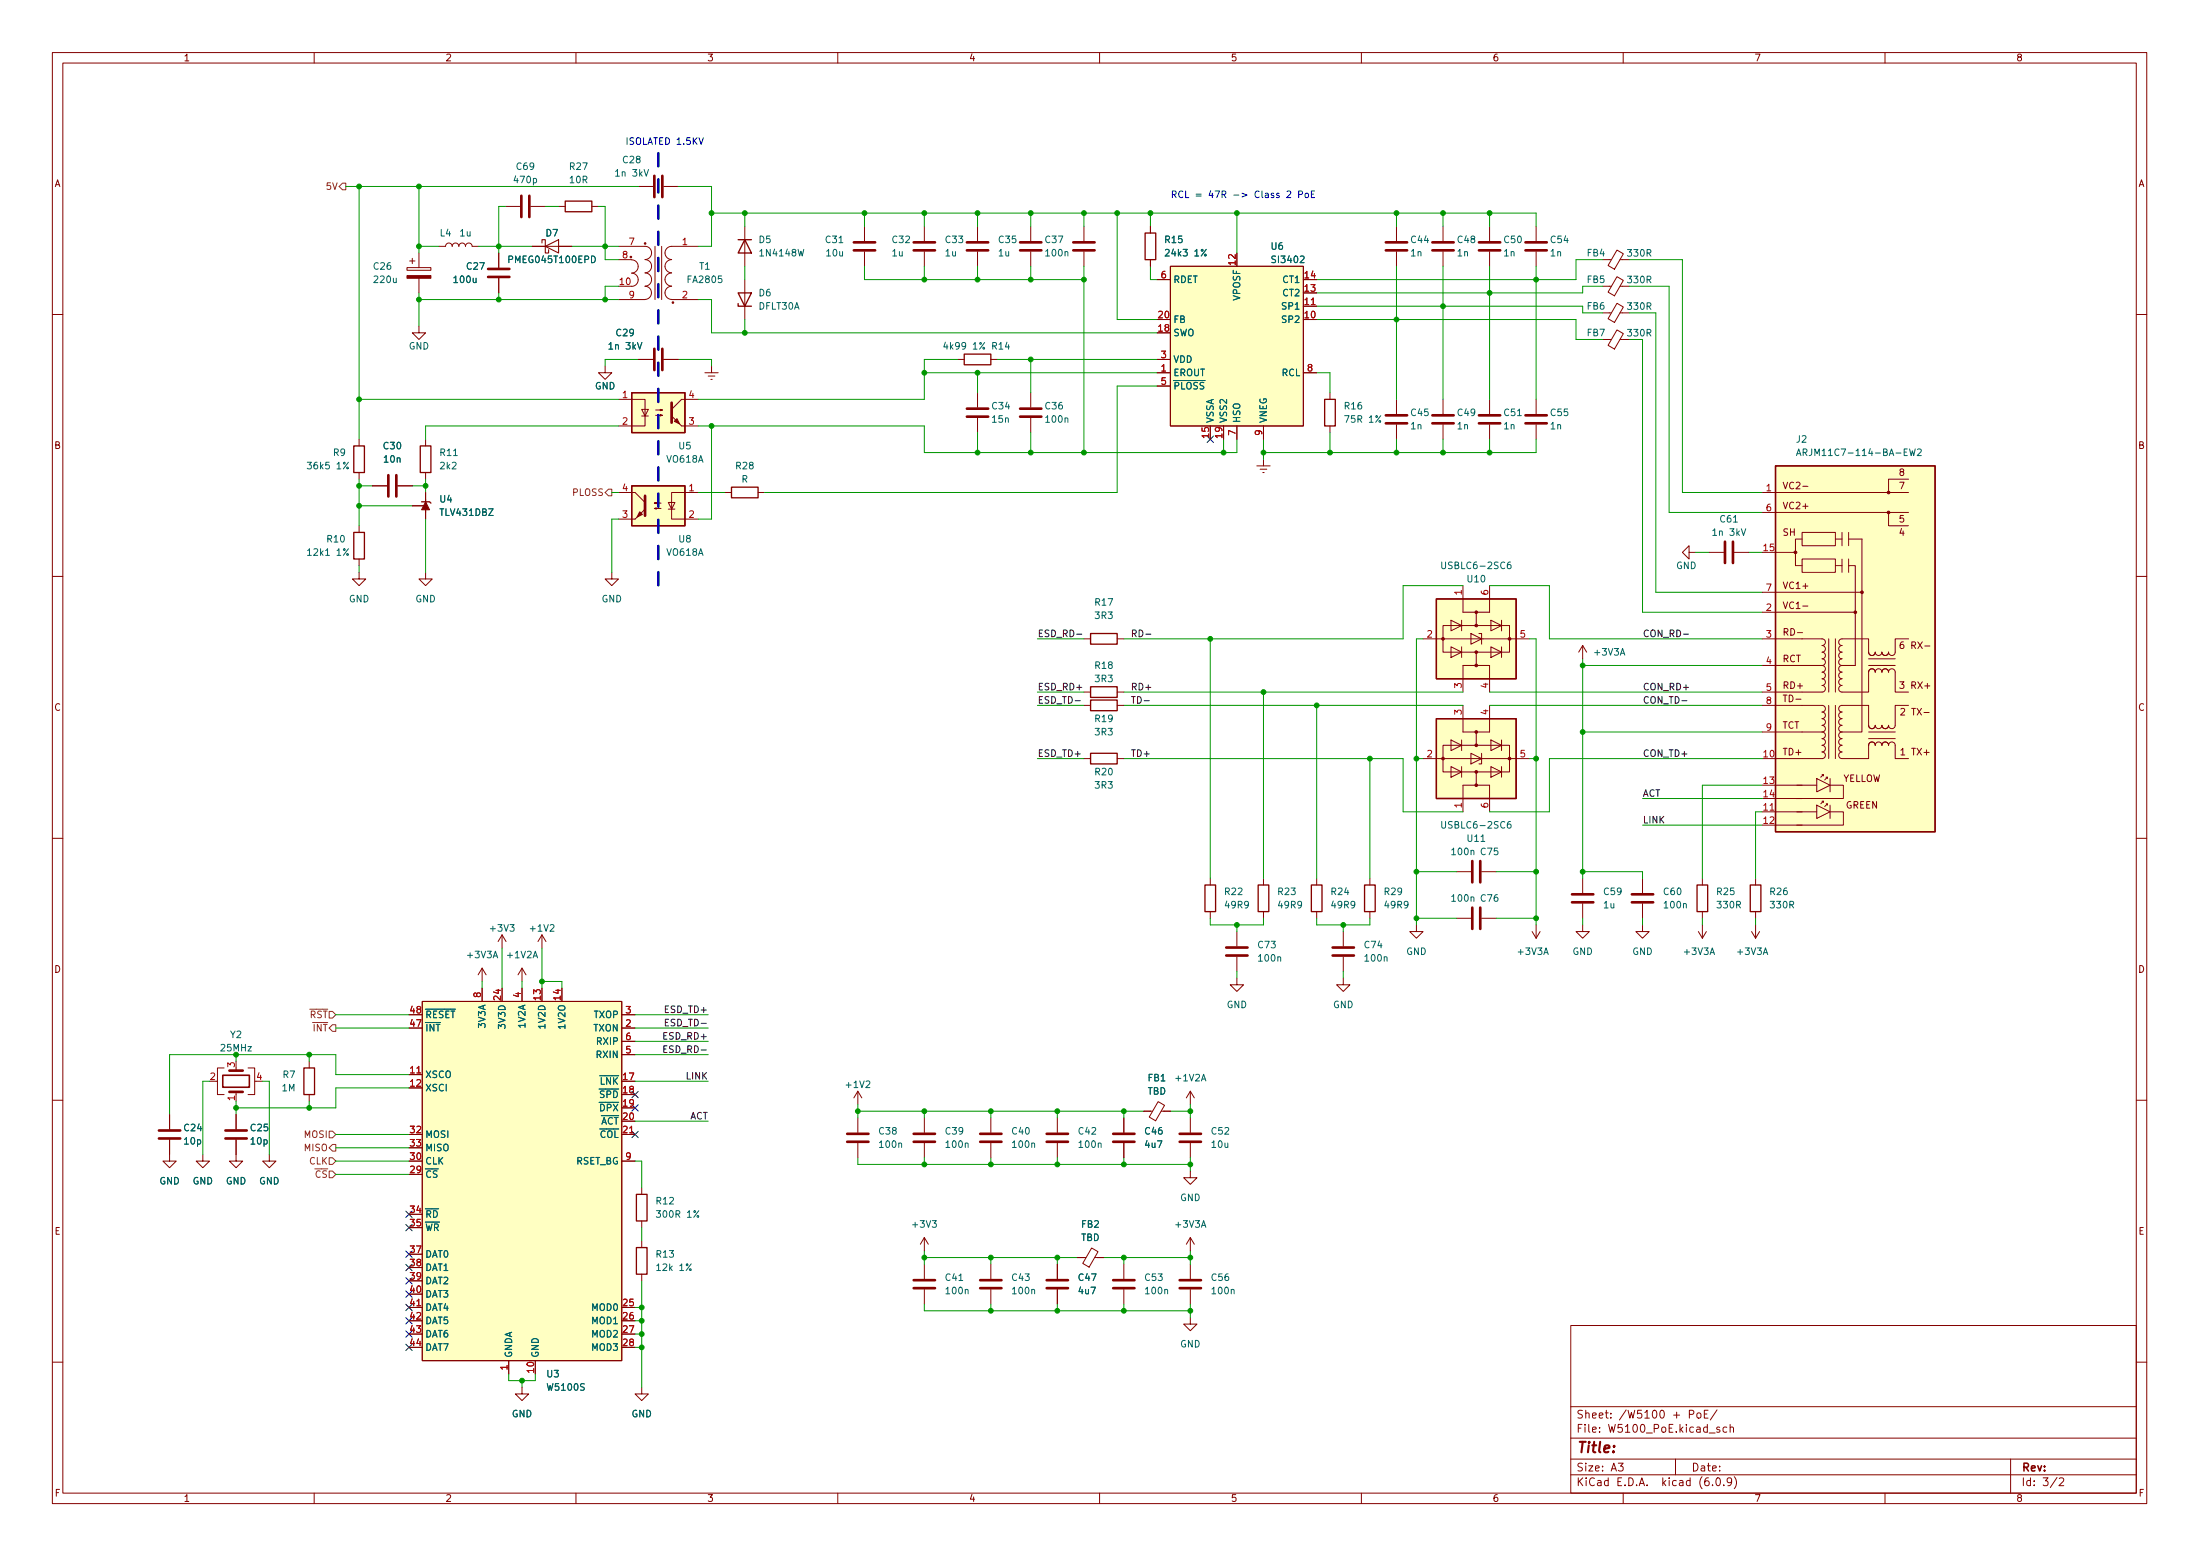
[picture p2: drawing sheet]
<svg xmlns="http://www.w3.org/2000/svg" width="420mm" height="297mm" viewBox="0 0 420 297" stroke-linecap="round" stroke-linejoin="round" font-family="sans-serif">
<g fill="none" stroke="#840000" stroke-width=".19">
<path d="M10 10h400v277h-400zM12 12h396v273h-396zM60 10v2M110 10v2M160 10v2M210 10v2M260 10v2M310 10v2M360 10v2M96.5 39.4h2.8M101.3 39.4h2.8M106.7 39.4h1.2"/>
<path d="M113 39.4h1.3M121.9 35.6h2.8M126.7 35.6h2.8M77.7 51.1h4.6v.5h-4.6zM78.2 49.8h1M78.7 49.3v1M80 48.3v2.8M80 53.1v2.8M83.8 47h1.3a.64 .64 0 0 1 .6-.6 .64 .64 0 0 1 .7 .6 .64 .64 0 0 1 .6-.6 .64 .64 0 0 1 .6 .6 .64 .64 0 0 1 .7-.6 .64 .64 0 0 1 .6 .6 .64 .64 0 0 1 .6-.6 .64 .64 0 0 1 .7 .6h1.2M95.2 48.3v2.8M95.2 53.1v2.8M101.6 47h7.6"/>
<path d="M118.1 47h5.1a1.27 1.27 0 0 1 1.2 1.3 1.27 1.27 0 0 1-1.2 1.3 1.27 1.27 0 0 1 1.2 1.2 1.27 1.27 0 0 1-1.2 1.3 1.26 1.26 0 0 1 1.2 1.3 1.26 1.26 0 0 1-1.2 1.2M118.1 57.2h5.1M118.1 49.6h2.5M120.6 49.6a1.27 1.27 0 0 1 1.3 1.3 1.27 1.27 0 0 1-1.3 1.2 1.26 1.26 0 0 1 1.3 1.3 1.26 1.26 0 0 1-1.3 1.3M123.2 54.6a1.26 1.26 0 0 1 1.2 1.3 1.26 1.26 0 0 1-1.2 1.3M125.1 47v10.2M126.4 47v10.2M128.3 54.6a1.26 1.26 0 0 0-1.3 1.3 1.26 1.26 0 0 0 1.3 1.3M128.3 57.2h5M133.3 47h-5a1.27 1.27 0 0 0-1.3 1.3 1.27 1.27 0 0 0 1.3 1.3 1.27 1.27 0 0 0-1.3 1.2 1.27 1.27 0 0 0 1.3 1.3 1.26 1.26 0 0 0-1.3 1.3 1.26 1.26 0 0 0 1.3 1.2M142.2 43.2v7.6M142.2 53.4v7.6"/>
<path d="M165.1 43.2v2.8M165.1 48v2.8M176.5 43.2v2.8M176.5 48v2.8M186.7 43.2v2.8M186.7 48v2.8M196.8 43.2v2.8M196.8 48v2.8M207 43.2v2.8M207 48v2.8M219.7 43.2v1.3M219.7 49.6v1.2"/>
<path d="M221 53.4h2.5M223.5 50.8h25.4v30.5h-25.4zM248.9 58.5h2.6M266.7 43.2v2.8M266.7 48v2.8M275.6 43.2v2.8M275.6 48v2.8M284.5 43.2v2.8M284.5 48v2.8M293.4 43.2v2.8M293.4 48v2.8M306.1 49.6h1.6"/>
<path d="M306.1 59.7h1.6M306.1 54.6h1.6M308.8 57.9l1.2 .7-1.7 3-1.2-.8zM308.8 52.8l1.2 .7-1.7 3-1.2-.7zM308.8 47.7l1.2 .7-1.7 3-1.2-.7zM309.4 49.6h1.7M309.4 59.7h1.7M309.4 54.6h1.7M10 60h2M80 62.3v1.2h1.3l-1.3 1.3-1.3-1.3h1.3M115.6 69.9v1.3h1.2l-1.2 1.2-1.3-1.2h1.3M118.1 76.2h5.1v5.1h-5.1"/>
<path d="M121.9 68.6h2.8M122.6 78.1h1.2l-.6 1.3zM122.6 79.4h1.2M125.2 79.3h1.3l-.4 .1v-.2l.4 .1M125.2 78.3h1.3l-.4 .1v-.3l.4 .2M126.7 68.6h2.8M133.3 76.2h-3.1l-1.9 1.9M134.6 71.2h2.6M135.3 71.8h1.2M135.8 72.4h.2M135.9 69.9v1.3M182.9 68.6h1.2"/>
<path d="M186.7 75v2.8M186.7 79.8v2.8M189.2 68.6h1.3M196.8 75v2.8M196.8 79.8v2.8M221 71.2h2.5M221 68.6h2.5M221 73.7h2.5M248.9 71.2h2.6M254 75v1.2M266.7 76.2v2.8M275.6 76.2v2.8"/>
<path d="M284.5 76.2v2.8M293.4 76.2v2.8M306.1 64.8h1.6M308.8 63l1.2 .7-1.7 2.9-1.2-.7zM309.4 64.8h1.7M408 60h2M68.6 83.9v1.2M68.6 90.2v1.3M71.1 92.7h2.8M75.9 92.7h2.8M78.7 96.6h2.6M81.3 95.3v2.5"/>
<path d="M81.3 83.9v1.2M81.3 90.2v1.3M81.3 94v5.1M118.1 94h3.2l1.9 1.9M118.1 99.1h3.2M125 97.1l.3-.2v.3l-.3-.1h1.2M125 96l.3-.1v.3l-.3-.2h1.2M127.6 95.9h1.3l-.6 1.3zM127.6 97.2h1.3M130.2 81.3h3.1M133.3 94h-5v5.1h5M138.4 94h1.3"/>
<path d="M144.8 94h1.2M236.2 81.3v2.6M240 88.9h2.6M240.7 89.6h1.2M241.2 90.2h.2M241.3 81.3v2.6M241.3 87.7v1.2M254 81.3v1.3M266.7 81.1v2.8M275.6 81.1v2.8M284.5 81.1v2.8M293.4 81.1v2.8"/>
<path d="M336.5 97.8h28M336.5 94h28M360.7 97.8v2.6h3.8M364.5 91.5h-3.8v2.5M10 110h2M68.6 109.3v1.2h1.2l-1.2 1.3-1.3-1.3h1.3M68.6 100.4v1.2M68.6 106.7v1.3M81.3 109.3v1.2h1.2l-1.2 1.3-1.3-1.3h1.3M116.8 109.3v1.2h1.3l-1.3 1.3-1.2-1.3h1.2M275.6 119.4h12.7v5.1h-12.7zM277.1 118.4l2 1-2 1z"/>
<path d="M279.1 118.4v2M279.4 111.8v5.1h2.5M284.5 111.8v5.1h-2.6v2.5M284.7 118.4l2.1 1-2.1 1zM286.8 118.4v2M322.6 105.4v-1.2l-1.3 1.2 1.3 1.3v-1.3h1.2M326.4 105.4h2.8M331.2 105.4h2.8M336.5 116.9h17.8v10.1h-2.5M336.5 113.1h19.1M339.1 105.4h3.8M344.2 106.7h6.3v2.6h-6.3z"/>
<path d="M344.2 101.6h6.3v2.6h-6.3zM344.2 102.9h-1.3v5.1h1.3M350.5 108h1.3M350.5 102.9h1.3M351.8 101.6v2.6M351.8 106.7v2.6M353.1 102.9h2.5v10.2M353.1 108h1.2v8.9M353.1 101.6v2.6M353.1 106.7v2.6M355.6 113.1v26.6h-3.8M408 110h2"/>
<path d="M207 134.7h1.3M207 132.1h1.3M207 122h1.3M213.4 134.7h1.2M213.4 132.1h1.2M213.4 122h1.2M271.8 122h20.3M277.1 123.5l2 1-2 1zM279.1 123.5v2M279.4 134.7v5h2.5M280.9 120.9l2.1 1.1-2.1 1zM281.9 124.5v2.5h2.6v5.1"/>
<path d="M281.9 127h-2.5v5.1M282.4 120.9h.6v2.1M284.5 134.7v5h-2.6v2.6M284.7 123.5l2.1 1-2.1 1zM286.8 123.5v2M302.3 123.2v2.6M302.3 123.2l-.8 1.3M302.3 123.2l.7 1.3M336.5 134.7h11.5a.63 .63 0 0 1 .6 .6 .63 .63 0 0 1-.6 .6 .63 .63 0 0 1 .6 .7 .63 .63 0 0 1-.6 .6 .63 .63 0 0 1 .6 .6 .63 .63 0 0 1-.6 .7 .63 .63 0 0 1 .6 .6 .63 .63 0 0 1-.6 .6M336.5 122h11.5a.63 .63 0 0 1 .6 .6 .63 .63 0 0 1-.6 .6 .63 .63 0 0 1 .6 .7 .63 .63 0 0 1-.6 .6 .63 .63 0 0 1 .6 .6 .63 .63 0 0 1-.6 .7 .63 .63 0 0 1 .6 .6 .63 .63 0 0 1-.6 .6M336.5 139.7h11.5M336.5 127h11.5"/>
<path d="M348 139.7a.63 .63 0 0 1 .6 .7 .63 .63 0 0 1-.6 .6 .63 .63 0 0 1 .6 .6 .63 .63 0 0 1-.6 .7 .63 .63 0 0 1 .6 .6 .63 .63 0 0 1-.6 .6 .63 .63 0 0 1 .6 .7 .63 .63 0 0 1-.6 .6h-8.9M348 127a.63 .63 0 0 1 .6 .7 .63 .63 0 0 1-.6 .6 .63 .63 0 0 1 .6 .6 .63 .63 0 0 1-.6 .7 .63 .63 0 0 1 .6 .6 .63 .63 0 0 1-.6 .6 .63 .63 0 0 1 .6 .7 .63 .63 0 0 1-.6 .6h-11.5M349.2 122v10.1M349.2 134.7v10.1M350.5 122v10.1M350.5 134.7v10.1M351.8 139.7a.63 .63 0 0 0-.6 .7 .63 .63 0 0 0 .6 .6 .63 .63 0 0 0-.6 .6 .63 .63 0 0 0 .6 .7 .63 .63 0 0 0-.6 .6 .63 .63 0 0 0 .6 .6 .63 .63 0 0 0-.6 .7 .63 .63 0 0 0 .6 .6h5.1v-2.5a.64 .64 0 0 1 .6-.7 .64 .64 0 0 1 .6 .7 .64 .64 0 0 1 .7-.7 .64 .64 0 0 1 .6 .7 .64 .64 0 0 1 .6-.7 .64 .64 0 0 1 .7 .7 .64 .64 0 0 1 .6-.7 .64 .64 0 0 1 .6 .7v2.5h2.6M351.8 127a.63 .63 0 0 0-.6 .7 .63 .63 0 0 0 .6 .6 .63 .63 0 0 0-.6 .6 .63 .63 0 0 0 .6 .7 .63 .63 0 0 0-.6 .6 .63 .63 0 0 0 .6 .6 .63 .63 0 0 0-.6 .7 .63 .63 0 0 0 .6 .6h5.1v-3.8a.64 .64 0 0 1 .6-.6 .64 .64 0 0 1 .6 .6 .64 .64 0 0 1 .7-.6 .64 .64 0 0 1 .6 .6 .64 .64 0 0 1 .6-.6 .64 .64 0 0 1 .7 .6 .64 .64 0 0 1 .6-.6 .64 .64 0 0 1 .6 .6v3.8h2.6M356.9 139.7h5M356.9 127h5M356.9 125.8h5M363 135.4l.5-.2 .3 .4-.8 .9h.8"/>
<path d="M363.5 122.5l-.4 .1-.2 .2v.8l.2 .2 .5-.1v-.4l-.1-.2-.4-.1-.2 .3M364.5 134.7h-2.6v3.8a.64 .64 0 0 1-.6 .6 .64 .64 0 0 1-.6-.6 .64 .64 0 0 1-.7 .6 .64 .64 0 0 1-.6-.6 .64 .64 0 0 1-.6 .6 .64 .64 0 0 1-.7-.6 .64 .64 0 0 1-.6 .6 .64 .64 0 0 1-.6-.6v-3.8h-5.1a.63 .63 0 0 0-.6 .6 .63 .63 0 0 0 .6 .6 .63 .63 0 0 0-.6 .7 .63 .63 0 0 0 .6 .6 .63 .63 0 0 0-.6 .6 .63 .63 0 0 0 .6 .7 .63 .63 0 0 0-.6 .6 .63 .63 0 0 0 .6 .6M364.5 122h-2.6v2.5a.64 .64 0 0 1-.6 .6 .64 .64 0 0 1-.6-.6 .64 .64 0 0 1-.7 .6 .64 .64 0 0 1-.6-.6 .64 .64 0 0 1-.6 .6 .64 .64 0 0 1-.7-.6 .64 .64 0 0 1-.6 .6 .64 .64 0 0 1-.6-.6v-2.5h-5.1a.63 .63 0 0 0-.6 .6 .63 .63 0 0 0 .6 .6 .63 .63 0 0 0-.6 .7 .63 .63 0 0 0 .6 .6 .63 .63 0 0 0-.6 .6 .63 .63 0 0 0 .6 .7 .63 .63 0 0 0-.6 .6 .63 .63 0 0 0 .6 .6M367.6 123.3h1M207 144.8h1.3M213.4 144.8h1.2M271.8 144.8h20.3M275.6 142.3h12.7v5.1h-12.7zM277.1 146.3l2 1.1-2 1zM277.1 141.3l2 1-2 1zM279.1 141.3v2M279.1 146.3v2.1"/>
<path d="M280.9 143.8l2.1 1-2.1 1zM281.9 147.4v2.5h2.6v5.1M281.9 149.9h-2.5v5.1M283 143.8v2h-.6M284.7 146.3l2.1 1.1-2.1 1zM284.7 141.3l2.1 1-2.1 1zM286.8 141.3v2M286.8 146.3v2.1M336.5 155h10.5M339.1 149.9h7.9M339.1 157.5h5.1M339.1 152.4h5.1"/>
<path d="M347 148.6l2.5 1.3-2.5 1.3zM347 153.7l2.5 1.3-2.5 1.2zM348 152.9h.2M348 147.9h.2M348.2 153.2v-.3l-.5 .6M348.2 148.1v-.2l-.5 .5M348.7 153.5h.3M348.7 148.4h.3M349 153.7v-.2l-.5 .5M349 148.6v-.2l-.5 .5M349.5 149.9h2.5v2.5h-8.8M349.5 155h2.5v2.5h-8.8"/>
<path d="M349.5 148.6v2.6M349.5 153.7v2.5M356.9 141h5M10 160h2M95.9 178.5l.7 1.2M95.9 178.5l-.8 1.2M95.9 178.5v2.5M103.5 178.5l-.8 1.2M103.5 178.5v2.5M103.5 178.5l.8 1.2M231.1 167.7v1.2M231.1 174v1.3"/>
<path d="M236.2 177.8v2.8M241.3 167.7v1.2M241.3 174v1.3M251.5 167.7v1.2M251.5 174v1.3M256.5 177.8v2.8M261.6 167.7v1.2M261.6 174v1.3M270.5 176.6v1.2h1.3l-1.3 1.3-1.3-1.3h1.3M278.1 175.3h2.8M278.1 166.4h2.8M283 175.3h2.7"/>
<path d="M283 166.4h2.7M292.6 177.8l.8 1.3M293.4 176.6v2.5M294.1 177.8l-.7 1.3M302.3 176.6v1.2h1.2l-1.2 1.3-1.3-1.3h1.3M302.3 167.7v2.8M302.3 172.5v2.8M313.7 176.6v1.2h1.3l-1.3 1.3-1.3-1.3h1.3M313.7 167.7v2.8M313.7 172.5v2.8M324.4 177.8l.7 1.3M325.1 167.7v1.2"/>
<path d="M325.1 174v1.3M325.1 176.6v2.5M325.9 177.8l-.8 1.3M334.5 177.8l.8 1.3M335.3 167.7v1.2M335.3 174v1.3M335.3 176.6v2.5M336 177.8l-.7 1.3M408 160h2M80.6 191.2h38.1v68.6h-38.1zM92.1 184.8l-.8 1.3M92.1 184.8v2.6"/>
<path d="M92.1 188.6v2.6M92.1 184.8l.7 1.3M99.7 184.8l-.8 1.3M99.7 184.8v2.6M99.7 188.6v2.6M99.7 184.8l.8 1.3M118.7 196.3h2.6M118.7 193.7h2.6M118.7 198.8h2.6M236.2 186.7v1.3h1.3l-1.3 1.3-1.3-1.3h1.3M236.2 182.7v2.8M256.5 186.7v1.3h1.3l-1.3 1.3-1.2-1.3h1.2"/>
<path d="M256.5 182.7v2.8M10 210h2M32.4 217.6v4.1h1.3l-1.3 1.2-1.3-1.2h1.3M32.4 212.8v2.8M42.8 203.9h-1.3v5.1h1.3M45.1 217.6v4.1h1.3l-1.3 1.2-1.3-1.2h1.3M45.1 203.9v.5M45.1 208.4v.6M45.1 212.8v2.8M47.4 203.9h1.2v5.1h-1.2M59.1 202.6v1.3M59.1 209v1.2"/>
<path d="M78.1 205.1h2.5M118.7 216.6h2.6M118.7 201.3h2.6M163.8 208.3l-.7 1.3M163.8 208.3v2.6M163.8 213.4v2.8M163.8 218.2v2.8M163.8 208.3l.8 1.3M176.5 213.4v2.8M176.5 218.2v2.8M189.2 213.4v2.8M189.2 218.2v2.8"/>
<path d="M201.9 213.4v2.8M201.9 218.2v2.8M214.6 213.4v2.8M214.6 218.2v2.8M218.4 212.1h1.7M221.2 210.3l1.2 .7-1.7 3-1.2-.8zM221.8 212.1h1.7M227.3 208.3l-.7 1.3M227.3 208.3v2.6M227.3 213.4v2.8M227.3 218.2v2.8M227.3 208.3l.8 1.3"/>
<path d="M408 210h2M38.7 220.4v1.3h1.3l-1.3 1.2-1.2-1.2h1.2M51.4 220.4v1.3h1.3l-1.3 1.2-1.2-1.2h1.2M118.7 221.7h2.6M122.6 226.7v1.3M122.6 233.1v1.3M122.6 236.9v1.3M176.5 236.3v2.5M176.5 236.3l-.7 1.2M176.5 236.3l.8 1.2M208.5 238.2l1.2 .7-1.7 3-1.2-.7zM227.3 223.6v1.2h-1.2l1.2 1.3 1.3-1.3h-1.3"/>
<path d="M227.3 236.3v2.5M227.3 236.3l-.7 1.2M227.3 236.3l.8 1.2M78.1 249.6h2.5M97.2 259.8v2.5M122.6 243.2v1.3M176.5 241.3v2.8M176.5 246.2v2.8M189.2 241.3v2.8M189.2 246.2v2.8M201.9 241.3v2.8M201.9 246.2v2.8"/>
<path d="M205.7 240.1h1.7M209.1 240.1h1.7M214.6 241.3v2.8M214.6 246.2v2.8M227.3 251.5v1.3h-1.2l1.2 1.2 1.3-1.2h-1.3M227.3 241.3v2.8M227.3 246.2v2.8M300 253h108v32h-108zM10 260h2M99.7 264.8v1.3h1.3l-1.3 1.3-1.3-1.3h1.3M122.6 264.8v1.3h1.2l-1.2 1.3-1.3-1.3h1.3M300 278.5h108"/>
<path d="M300 274.5h108M300 268.5h108M309.1 279.3h.9l-.5 .6 .4 .1v.7l-.2 .1-.6-.1M320 278.5v3M322.6 270l.8-.1 .1-.2-.1-.3-.2-.2h-.6v1.5M324.2 269.8l.4-.1 .3 .3v.4l-.3 .3-.4-.1-.1-.2zM325.5 269.9h.5M326.2 269.2h-.7v1.5h.7M327.9 269.1l-1.3 2M328.4 272.5l-.3-.1-.2 .2v.2l.5 .2v.3h-.5M329.8 272.5l-.4-.1-.3 .3 .1 .6h.6M330.4 272.6l.2-.2 .4 .1 .1 .9"/>
<path d="M330.4 271.9v1.5M384 278.5v6.5M408 260h2M60 285v2M110 285v2M160 285v2M210 285v2M260 285v2M300 281.5h108M310 285v2M327.1 283.5v.1M327.9 282.2l.2-.1a.8 .8 0 0 1 .5 .8 .8 .8 0 0 1-.5 .7 1 1 0 0 1-.2-1.4z"/>
<path d="M329.2 283.5v.1M330.7 282.8l-.3 .2h-.3l-.2-.2 .1-.6 .4-.1 .2 .2a.99 .99 0 0 1-.3 1.3h-.3M331.2 281.9a1.72 1.72 0 0 1 0 2.3M360 285v2M392.9 282l-1.3 2M393.3 282.3l.5-.2 .3 .2v.2l-.9 1.1h.9"/>
</g>
<g fill="none" stroke="#840000" stroke-width=".25">
<path d="M107.9 38.4h5.1v2h-5.1zM141 57.9v.6h2.5M141 55.9h2.5l-1.3 2.6zM141 45.8h2.5M142.2 45.8l1.3 2.5h-2.5zM218.7 44.5h2v5.1h-2zM120.6 75h10.2v7.6h-10.2zM184.1 67.6h5.1v2h-5.1zM253 76.2h2v5.1h-2zM67.6 85.1h2v5.1h-2zM80.3 85.1h2v5.1h-2zM80.5 95.8h1.5l.3 .2"/>
<path d="M120.6 92.7h10.2v7.7h-10.2zM139.7 93h5.1v2h-5.1zM339.1 88.9h30.5v69.9h-30.5zM67.6 101.6h2v5.1h-2zM274.3 114.3h15.3v15.3h-15.3zM208.3 133.6h5.1v2.1h-5.1zM208.3 120.9h5.1v2.1h-5.1zM208.3 131.1h5.1v2h-5.1zM274.3 137.2h15.3v15.2h-15.3zM208.3 143.8h5.1v2h-5.1zM230.1 168.9h2.1v5.1h-2.1zM240.3 168.9h2v5.1h-2z"/>
<path d="M250.4 168.9h2.1v5.1h-2.1zM260.6 168.9h2v5.1h-2zM324.1 168.9h2v5.1h-2zM334.3 168.9h2v5.1h-2zM58 203.9h2.1v5.1h-2.1zM121.5 238.2h2.1v5h-2.1zM121.5 228h2.1v5.1h-2.1z"/>
</g>
<g fill="none" stroke="#840000" stroke-width=".51">
<path d="M99.6 37.4v4M101.1 37.4v4M125 33.6v4M126.5 33.6v4M93.2 52.9h4.1M93.2 51.3h4.1M163.1 47.8h4M163.1 46.3h4M174.5 47.8h4.1M174.5 46.3h4.1M184.7 47.8h4M184.7 46.3h4"/>
<path d="M194.8 47.8h4.1M194.8 46.3h4.1M205 47.8h4M205 46.3h4M264.7 47.8h4M264.7 46.3h4M273.6 47.8h4M273.6 46.3h4M282.4 47.8h4.1M282.4 46.3h4.1M291.3 47.8h4.1M291.3 46.3h4.1"/>
<path d="M125 66.6v4M126.5 66.6v4M128.3 76.9v3.8M184.7 79.5h4M184.7 78h4M194.8 79.5h4.1M194.8 78h4.1M264.7 79.3h4M273.6 79.3h4M282.4 79.3h4.1M291.3 79.3h4.1M74.2 90.7v4.1"/>
<path d="M75.7 90.7v4.1M123.2 94.7v3.8M264.7 80.8h4M273.6 80.8h4M282.4 80.8h4.1M291.3 80.8h4.1M329.4 103.4v4.1M331 103.4v4.1M281.2 164.4v4M281.2 173.3v4M282.7 164.4v4M282.7 173.3v4"/>
<path d="M300.2 172.2h4.1M300.2 170.7h4.1M311.7 172.2h4M311.7 170.7h4M234.2 182.4h4.1M234.2 180.9h4.1M254.5 182.4h4.1M254.5 180.9h4.1M30.4 217.3h4M30.4 215.8h4M43.1 217.3h4M43.1 215.8h4"/>
<path d="M43.8 208.4h2.6M43.8 204.4h2.6M161.8 218h4.1M161.8 216.4h4.1M174.5 218h4.1M174.5 216.4h4.1M187.2 218h4.1M187.2 216.4h4.1M199.9 218h4.1M199.9 216.4h4.1M212.6 218h4.1M212.6 216.4h4.1"/>
<path d="M225.3 218h4.1M225.3 216.4h4.1M174.5 245.9h4.1M174.5 244.4h4.1M187.2 245.9h4.1M187.2 244.4h4.1M199.9 245.9h4.1M199.9 244.4h4.1M212.6 245.9h4.1M212.6 244.4h4.1M225.3 245.9h4.1M225.3 244.4h4.1"/>
</g>
<g fill="#ffffc2" stroke="#ffffc2" stroke-width=".19">
<path d="M274.3 137.2h15.3v15.2h-15.3z"/>
<path d="M223.5 50.8h25.4v30.5h-25.4z"/>
<path d="M339.1 88.9h30.5v69.9h-30.5z"/>
<path d="M274.3 114.3h15.3v15.3h-15.3z"/>
<path d="M120.6 92.7h10.2v7.7h-10.2z"/>
<path d="M120.6 75h10.2v7.6h-10.2z"/>
<path d="M80.6 191.2h38.1v68.6h-38.1z"/>
</g>
<g fill="#840000" stroke="#840000" stroke-width=".19">
<path d="M77.7 52.6h4.6v.5h-4.6z"/>
<path d="M121.3 99.1l1.9-1.9z"/>
<path d="M122.2 97.7l.5 .5-1 .5z"/>
<path d="M128.3 79.4l1.9 1.9z"/>
<path d="M128.8 80.4l.5-.5 .5 1z"/>
<path d="M81.3 95.8l.7 1.5h-1.5z"/>
<circle cx="281.9" cy="149.9" r=".25"/>
<circle cx="281.9" cy="147.4" r=".25"/>
<circle cx="275.6" cy="144.8" r=".25"/>
<circle cx="288.3" cy="144.8" r=".25"/>
<circle cx="281.9" cy="142.3" r=".25"/>
<circle cx="281.9" cy="139.7" r=".25"/>
<circle cx="342.9" cy="105.4" r=".25"/>
<circle cx="354.3" cy="116.9" r=".25"/>
<circle cx="355.6" cy="113.1" r=".25"/>
<circle cx="360.7" cy="97.8" r=".25"/>
<circle cx="360.7" cy="94" r=".25"/>
<circle cx="281.9" cy="116.9" r=".25"/>
<circle cx="281.9" cy="119.4" r=".25"/>
<circle cx="275.6" cy="122" r=".25"/>
<circle cx="288.3" cy="122" r=".25"/>
<circle cx="281.9" cy="124.5" r=".25"/>
<circle cx="281.9" cy="127" r=".25"/>
<circle cx="128.5" cy="57.8" r=".15"/>
<circle cx="123.2" cy="46.5" r=".15"/>
<circle cx="120.5" cy="49.1" r=".15"/>
</g>
<path d="M343.1 87l.4-1.3 .4 1.3M343.2 86.6h.6M364.7 85.7l.3 1.3 .2-.9 .3 .9 .3-1.3M366.2 85.8l.5-.1 .2 .4-.8 .9h.8M275.3 107.3v1l.3 .3 .4-.1 .1-.2v-1M288.5 107.3l-.4 .1a.85 .85 0 0 0 0 1.2l.4-.2 .1-.4-.2-.2h-.4l-.1 .2M275.3 156.8v1l.3 .3 .4-.1 .1-.2v-1M288.5 156.8l-.4 .1a.85 .85 0 0 0 0 1.2l.4-.1 .1-.5-.2-.2-.4 .1-.1 .1" fill="none" stroke="#006464" stroke-width=".19"/>
<path d="M42.5 205.3h5.1v2.3h-5.1z" fill="none" stroke="#840000" stroke-width=".3"/>
<path d="M103.5 46.4v-.6h.6v2.5h.7v-.6M104.1 47l2.6-1.2v2.5z" fill="none" stroke="#840000" stroke-width=".2"/>
<path d="M65.4 35h.6v1.2h-.6l-.6-.6zM116.2 93.4h.6v1.3h-.6l-.6-.7zM62.9 193.1h.6l.6 .6-.6 .6h-.6zM63.5 195.6h.6v1.3h-.6l-.6-.6zM62.9 215.9h.6l.6 .7-.6 .6h-.6zM63.5 218.5h.6v1.2h-.6l-.6-.6zM62.9 221h.6l.6 .7-.6 .6h-.6zM62.9 223.6h.6l.6 .6-.6 .6h-.6z" fill="none" stroke="#725600" stroke-width=".19"/>
<path d="M205.3 133.8h1M205.6 121.1h1M218.5 133.8h1M218.8 121.1h1M321.2 133.8h1M321.5 121.1h1M127.1 195.2h.4M127.4 199.7h-.6v1.2h.6M127.7 194.6h-.6v1.2h.6M126.8 200.3h.4" fill="none" stroke="#0f0f0f" stroke-width=".19"/>
<path d="M133.5 26.3l.4 1.3 .4-1.3M245.8 36.6l.5-.1 .2 .3-.8 .9h.8M248 37.1h.6l.2-.2-.1-.3-.7-.1v1.2M249.4 36.9h.3l.2 .2v.4l-.2 .2h-.3l-.2-.2zM250.4 37.1h.5M251.1 36.5h-.7v1.2h.7" fill="none" stroke="#0000c2" stroke-width=".19"/>
<path d="M125.7 29.2v83.9" fill="none" stroke="#0000c2" stroke-width=".5" stroke-dasharray="2.5 2.5"/>
<g fill="none" stroke="#009600" stroke-width=".19">
<path d="M66 35.6h55.9M68.6 35.6v48.3M80 35.6v12.7M96.5 39.4h-1.3v8.9M104.1 39.4h2.6M114.3 39.4h1.3v10.2h2.5M129.5 35.6h6.4v11.4h-2.6M80 47h3.8M80 57.2h38.1M80 55.9v6.4M91.4 47h10.2M95.2 55.9v1.3"/>
<path d="M109.2 47h8.9M118.1 54.6h-2.5v2.6M133.3 57.2h2.6v6.3h85.1M135.9 40.7h157.5v2.5M142.2 40.7v2.5M142.2 50.8v2.6M165.1 50.8v2.6h41.9M165.1 40.7v2.5M176.5 40.7v2.5M176.5 50.8v2.6M186.7 40.7v2.5M186.7 50.8v2.6"/>
<path d="M196.8 40.7v2.5M196.8 50.8v2.6M207 40.7v2.5M207 50.8v35.6M213.4 40.7v20.3h7.6M219.7 50.8v2.6h1.3M219.7 40.7v2.5M236.2 40.7v7.6M251.5 58.5h50.8v1.2h3.8M266.7 40.7v2.5M266.7 50.8v25.4M275.6 40.7v2.5"/>
<path d="M275.6 50.8v25.4M284.5 40.7v2.5M284.5 50.8v25.4M293.4 50.8v25.4M306.1 49.6h-5.1v3.8h-49.5M306.1 54.6h-3.8v1.3h-50.8M311.1 49.6h10.2v44.4h15.2M311.1 59.7h5.1v53.4h20.3M311.1 54.6h7.7v43.2h17.7M68.6 76.2h49.5M121.9 68.6h-6.3v1.3M129.5 68.6h6.4v1.3"/>
<path d="M142.2 61v2.5M176.5 71.2h44.5M182.9 68.6h-6.4v7.6h-43.2M186.7 71.2v3.8M190.5 68.6h30.5M196.8 68.6v6.4M221 73.7h-7.6v20.3h-67.4M251.5 61h49.5v3.8h5.1M251.5 71.2h2.5v3.8M313.7 64.8v52.1h22.8M68.6 92.7h2.5M68.6 91.5v8.9"/>
<path d="M68.6 96.6h10.1M78.7 92.7h2.6M81.3 91.5v2.5M81.3 99.1v10.2M116.8 94h1.3M118.1 81.3h-36.8v2.6M118.1 99.1h-1.3v10.2M133.3 94h5.1M133.3 81.3h43.2v5.1h59.7v-2.5M135.9 81.3v17.8h-2.6M186.7 82.6v3.8M196.8 82.6v3.8"/>
<path d="M233.7 83.9v2.5M241.3 83.9v3.8M254 82.6v3.8M266.7 83.9v2.5M275.6 83.9v2.5M284.5 83.9v2.5M293.4 83.9v2.5h-52.1M68.6 108v1.3M279.4 111.8h-11.4v10.2h-53.4M284.5 111.8h11.4v10.2h40.6M323.8 105.4h2.6M334 105.4h2.5"/>
<path d="M198.1 132.1h8.9M198.1 122h8.9M198.1 134.7h8.9M214.6 132.1h64.8M214.6 134.7h64.8M231.1 122v45.7M241.3 132.1v35.6M251.5 134.7v33M271.8 122h-1.3v54.6M284.5 132.1h52M284.5 134.7h52M292.1 122h1.3v54.6"/>
<path d="M302.3 125.8v41.9M302.3 127h34.2M302.3 139.7h34.2M198.1 144.8h8.9M214.6 144.8h53.4v10.2h11.4M261.6 144.8v22.9M270.5 144.8h1.3M292.1 144.8h1.3M313.7 152.4h22.8M313.7 157.5h22.8M336.5 144.8h-40.6v10.2h-11.4M336.5 149.9h-11.4v17.8"/>
<path d="M336.5 155h-1.2v12.7M231.1 175.3v1.3h10.2v-1.3M236.2 176.6v1.2M251.5 175.3v1.3h10.1v-1.3M256.5 176.6v1.2M270.5 166.4h7.6M270.5 175.3h7.6M285.7 166.4h7.7M285.7 175.3h7.7M302.3 175.3v1.3M302.3 166.4h11.4v1.3M313.7 175.3v1.3"/>
<path d="M325.1 175.3v1.3M335.3 175.3v1.3M64.1 193.7h14M64.1 196.3h14M92.1 187.4v1.2M95.9 181v7.6M99.7 187.4v1.2M103.5 181v7.6M103.5 187.4h3.8v1.2M121.3 193.7h14M121.3 196.3h14M121.3 198.8h14"/>
<path d="M236.2 185.5v1.2M256.5 185.5v1.2M40 206.4h-1.3v14M45.1 201.3v1.3M45.1 210.2v2.6M50.2 206.4h1.2v14M59.1 201.3v1.3M59.1 210.2v1.3M64.1 219.1h14M64.1 216.6h14M78.1 205.1h-14v-3.8h-31.7v11.5M78.1 207.7h-14v3.8h-19"/>
<path d="M121.3 201.3h14M121.3 206.4h14M121.3 214h14M163.8 210.9v2.5M163.8 212.1h54.6M176.5 212.1v1.3M189.2 212.1v1.3M201.9 212.1v1.3M214.6 212.1v1.3M223.5 212.1h3.8M227.3 210.9v2.5M64.1 221.7h14"/>
<path d="M64.1 224.2h14M121.3 221.7h1.3v5M122.6 234.4v2.5M163.8 221v1.3h63.5M176.5 221v1.3M176.5 238.8v2.5M189.2 221v1.3M201.9 221v1.3M214.6 221v1.3M227.3 221v2.6M227.3 238.8v2.5M121.3 249.6h1.3"/>
<path d="M121.3 252.1h1.3M121.3 257.2h1.3M121.3 254.7h1.3M122.6 244.5v20.3M176.5 249v1.2h50.8M176.5 240.1h29.2M189.2 240.1v1.2M189.2 249v1.2M201.9 240.1v1.2M201.9 249v1.2M210.8 240.1h16.5M214.6 240.1v1.2"/>
<path d="M214.6 249v1.2M227.3 249v2.5M97.2 262.3v1.3h5v-1.3M99.7 263.6v1.2"/>
</g>
<g fill="none" stroke="#000084" stroke-width=".19">
<path d="M230.5 83.2l1.2 1.3M231.7 83.2l-1.2 1.3M120.7 208.3l1.2 1.3M120.7 216l1.2 1.2M120.7 210.9l1.2 1.2M121.9 208.3l-1.2 1.3M121.9 216l-1.2 1.2M121.9 210.9l-1.2 1.2M77.5 233.7l1.2 1.3M77.5 231.2l1.2 1.2M77.5 238.8l1.2 1.2M78.7 233.7l-1.2 1.3"/>
<path d="M78.7 231.2l-1.2 1.2M78.7 238.8l-1.2 1.2M77.5 241.4l1.2 1.2M77.5 251.5l1.2 1.2M77.5 254.1l1.2 1.2M77.5 243.9l1.2 1.2M77.5 249l1.2 1.2M77.5 256.6l1.2 1.2M77.5 246.4l1.2 1.3M78.7 241.4l-1.2 1.2M78.7 254.1l-1.2 1.2M78.7 251.5l-1.2 1.2"/>
<path d="M78.7 243.9l-1.2 1.2M78.7 249l-1.2 1.2M78.7 256.6l-1.2 1.2M78.7 246.4l-1.2 1.3"/>
</g>
<g fill="#009600" stroke="#009600" stroke-width=".19">
<circle cx="201.9" cy="212.1" r=".46"/>
<circle cx="214.6" cy="212.1" r=".46"/>
<circle cx="214.6" cy="250.2" r=".46"/>
<circle cx="214.6" cy="240.1" r=".46"/>
<circle cx="227.3" cy="250.2" r=".46"/>
<circle cx="227.3" cy="240.1" r=".46"/>
<circle cx="227.3" cy="222.3" r=".46"/>
<circle cx="236.2" cy="176.6" r=".46"/>
<circle cx="227.3" cy="212.1" r=".46"/>
<circle cx="214.6" cy="222.3" r=".46"/>
<circle cx="122.6" cy="257.2" r=".46"/>
<circle cx="122.6" cy="252.1" r=".46"/>
<circle cx="122.6" cy="254.7" r=".46"/>
<circle cx="99.7" cy="263.6" r=".46"/>
<circle cx="122.6" cy="249.6" r=".46"/>
<circle cx="201.9" cy="250.2" r=".46"/>
<circle cx="201.9" cy="240.1" r=".46"/>
<circle cx="189.2" cy="212.1" r=".46"/>
<circle cx="176.5" cy="240.1" r=".46"/>
<circle cx="176.5" cy="222.3" r=".46"/>
<circle cx="189.2" cy="240.1" r=".46"/>
<circle cx="189.2" cy="250.2" r=".46"/>
<circle cx="163.8" cy="212.1" r=".46"/>
<circle cx="176.5" cy="212.1" r=".46"/>
<circle cx="201.9" cy="222.3" r=".46"/>
<circle cx="189.2" cy="222.3" r=".46"/>
<circle cx="103.5" cy="187.4" r=".46"/>
<circle cx="176.5" cy="40.7" r=".46"/>
<circle cx="186.7" cy="40.7" r=".46"/>
<circle cx="196.8" cy="40.7" r=".46"/>
<circle cx="196.8" cy="53.4" r=".46"/>
<circle cx="207" cy="40.7" r=".46"/>
<circle cx="213.4" cy="40.7" r=".46"/>
<circle cx="176.5" cy="53.4" r=".46"/>
<circle cx="186.7" cy="53.4" r=".46"/>
<circle cx="302.3" cy="139.7" r=".46"/>
<circle cx="302.3" cy="166.4" r=".46"/>
<circle cx="293.4" cy="166.4" r=".46"/>
<circle cx="293.4" cy="175.3" r=".46"/>
<circle cx="261.6" cy="144.8" r=".46"/>
<circle cx="241.3" cy="132.1" r=".46"/>
<circle cx="251.5" cy="134.7" r=".46"/>
<circle cx="231.1" cy="122" r=".46"/>
<circle cx="254" cy="86.4" r=".46"/>
<circle cx="284.5" cy="86.4" r=".46"/>
<circle cx="275.6" cy="86.4" r=".46"/>
<circle cx="266.7" cy="86.4" r=".46"/>
<circle cx="270.5" cy="144.8" r=".46"/>
<circle cx="293.4" cy="144.8" r=".46"/>
<circle cx="275.6" cy="58.5" r=".46"/>
<circle cx="266.7" cy="61" r=".46"/>
<circle cx="233.7" cy="86.4" r=".46"/>
<circle cx="241.3" cy="86.4" r=".46"/>
<circle cx="236.2" cy="40.7" r=".46"/>
<circle cx="266.7" cy="40.7" r=".46"/>
<circle cx="207" cy="86.4" r=".46"/>
<circle cx="196.8" cy="86.4" r=".46"/>
<circle cx="219.7" cy="40.7" r=".46"/>
<circle cx="270.5" cy="175.3" r=".46"/>
<circle cx="270.5" cy="166.4" r=".46"/>
<circle cx="256.5" cy="176.6" r=".46"/>
<circle cx="207" cy="53.4" r=".46"/>
<circle cx="196.8" cy="68.6" r=".46"/>
<circle cx="186.7" cy="86.4" r=".46"/>
<circle cx="186.7" cy="71.2" r=".46"/>
<circle cx="176.5" cy="71.2" r=".46"/>
<circle cx="284.5" cy="55.9" r=".46"/>
<circle cx="275.6" cy="40.7" r=".46"/>
<circle cx="293.4" cy="53.4" r=".46"/>
<circle cx="284.5" cy="40.7" r=".46"/>
<circle cx="302.3" cy="127" r=".46"/>
<circle cx="68.6" cy="96.6" r=".46"/>
<circle cx="45.1" cy="201.3" r=".46"/>
<circle cx="59.1" cy="211.5" r=".46"/>
<circle cx="59.1" cy="201.3" r=".46"/>
<circle cx="45.1" cy="211.5" r=".46"/>
<circle cx="81.3" cy="92.7" r=".46"/>
<circle cx="80" cy="47" r=".46"/>
<circle cx="80" cy="57.2" r=".46"/>
<circle cx="95.2" cy="47" r=".46"/>
<circle cx="68.6" cy="92.7" r=".46"/>
<circle cx="68.6" cy="76.2" r=".46"/>
<circle cx="95.2" cy="57.2" r=".46"/>
<circle cx="80" cy="35.6" r=".46"/>
<circle cx="68.6" cy="35.6" r=".46"/>
<circle cx="115.6" cy="57.2" r=".46"/>
<circle cx="115.6" cy="47" r=".46"/>
<circle cx="135.9" cy="81.3" r=".46"/>
<circle cx="142.2" cy="40.7" r=".46"/>
<circle cx="135.9" cy="40.7" r=".46"/>
<circle cx="142.2" cy="63.5" r=".46"/>
<circle cx="165.1" cy="40.7" r=".46"/>
</g>
<text font-size="2.8" fill="#840000" x="301" y="277.3">Title:</text>
<g font-size="2.1" fill="#840000">
<text x="301" y="273.5">File: W5100_PoE.kicad_sch</text>
<text x="301" y="270.8">Sheet: /W5100 + PoE/</text>
<text x="301" y="280.9">Size: A3</text>
<text x="323" y="280.9">Date:</text>
<text x="386" y="280.9">Rev:</text>
<text x="301" y="283.7">KiCad E.D.A. kicad (6.0.9)</text>
<text x="386" y="283.7">Id: 3/2</text>
</g>
<g font-size="1.8" fill="#840000">
<text x="35" y="11.7">1</text>
<text x="85" y="11.7">2</text>
<text x="135" y="11.7">3</text>
<text x="185" y="11.7">4</text>
<text x="235" y="11.7">5</text>
<text x="285" y="11.7">6</text>
<text x="335" y="11.7">7</text>
<text x="385" y="11.7">8</text>
<text x="10.3" y="35.7">A</text>
<text x="408.3" y="35.7">A</text>
<text x="10.3" y="85.7">B</text>
<text x="408.3" y="85.7">B</text>
<text x="341" y="93.4">VC2-</text>
<text x="362.7" y="93.4">7</text>
<text x="362.7" y="90.8">8</text>
<text x="340.8" y="97.2">VC2+</text>
<text x="362.7" y="99.7">5</text>
<text x="340.5" y="102.3">SH</text>
<text x="362.7" y="102.3">4</text>
<text x="340.8" y="112.4">VC1+</text>
<text x="341" y="116.2">VC1-</text>
<text x="340.9" y="121.3">RD-</text>
<text x="363.5" y="123.9">6 RX-</text>
<text x="340.4" y="126.4">RCT</text>
<text x="340.7" y="131.5">RD+</text>
<text x="363.3" y="131.5">3 RX+</text>
<text x="10.3" y="135.7">C</text>
<text x="340.9" y="134">TD-</text>
<text x="363.6" y="136.6">2 TX-</text>
<text x="408.3" y="135.7">C</text>
<text x="340.3" y="139.1">TCT</text>
<text x="340.6" y="144.2">TD+</text>
<text x="351.8" y="149.3">YELLOW</text>
<text x="363.4" y="144.2">1 TX+</text>
<text x="352.5" y="154.3">GREEN</text>
<text x="10.3" y="185.7">D</text>
<text x="408.3" y="185.7">D</text>
<text x="10.4" y="235.7">E</text>
<text x="408.4" y="235.7">E</text>
<text x="10.4" y="285.7">F</text>
<text x="35" y="286.7">1</text>
<text x="85" y="286.7">2</text>
<text x="135" y="286.7">3</text>
<text x="185" y="286.7">4</text>
<text x="235" y="286.7">5</text>
<text x="285" y="286.7">6</text>
<text x="335" y="286.7">7</text>
<text x="385" y="286.7">8</text>
<text x="408.4" y="285.7">F</text>
</g>
<g font-size="1.8" fill="#0000c2">
<text x="119.4" y="27.6">ISOLATED 1.5KV</text>
<text x="223.5" y="37.8">RCL = 47R -&gt; Class 2 PoE</text>
</g>
<g font-size="1.8" fill="#006464">
<text x="98.3" y="35">470p</text>
<text x="98.7" y="32.4">C69</text>
<text x="108.9" y="32.4">R27</text>
<text x="108.9" y="35">10R</text>
<text x="117.8" y="33.7">1n 3kV</text>
<text x="119" y="31.2">C28</text>
<text x="84.1" y="45.1">L4</text>
<text x="87.9" y="45.1">1u</text>
<text x="104.3" y="45.1">D7</text>
<text x="145" y="46.4">D5</text>
<text x="157.7" y="46.4">C31</text>
<text x="170.5" y="46.4">C32</text>
<text x="180.6" y="46.4">C33</text>
<text x="190.8" y="46.4">C35</text>
<text x="199.7" y="46.4">C37</text>
<text x="222.6" y="46.4">R15</text>
<text x="242.8" y="47.7">U6</text>
<text x="269.5" y="46.4">C44</text>
<text x="278.4" y="46.4">C48</text>
<text x="287.3" y="46.4">C50</text>
<text x="296.2" y="46.4">C54</text>
<text x="71.4" y="51.5">C26</text>
<text x="89.2" y="51.5">C27</text>
<text x="97.5" y="50.2">PMEG045T100EPD</text>
<text x="133.6" y="51.5">T1</text>
<text x="145.3" y="48.9">1N4148W</text>
<text x="157.9" y="48.9">10u</text>
<text x="170.4" y="48.9">1u</text>
<text x="180.6" y="48.9">1u</text>
<text x="190.7" y="48.9">1u</text>
<text x="199.8" y="48.9">100n</text>
<text x="223" y="48.9">24k3 1%</text>
<text x="243.2" y="50.2">SI3402</text>
<text x="269.5" y="48.9">1n</text>
<text x="278.4" y="48.9">1n</text>
<text x="287.2" y="48.9">1n</text>
<text x="296.1" y="48.9">1n</text>
<text x="303.1" y="48.9">FB4</text>
<text x="311" y="49">330R</text>
<text x="71.6" y="54">220u</text>
<text x="86.8" y="54">100u</text>
<text x="131.5" y="54">FA2805</text>
<text x="144.9" y="59.1">DFLT30A</text>
<text x="145" y="56.6">D6</text>
<text x="224" y="54">RDET</text>
<text x="236.9" y="57.3" transform="rotate(-90 236.9 57.3)">VPOSF</text>
<text x="245.1" y="59.1">SP1</text>
<text x="245.1" y="56.6">CT2</text>
<text x="245.1" y="54">CT1</text>
<text x="303.1" y="59.1">FB6</text>
<text x="303.1" y="54">FB5</text>
<text x="311" y="59.1">330R</text>
<text x="311" y="54">330R</text>
<text x="117.8" y="64.2">C29</text>
<text x="224" y="64.2">SWO</text>
<text x="224" y="61.6">FB</text>
<text x="245.1" y="61.6">SP2</text>
<text x="303.1" y="64.2">FB7</text>
<text x="78" y="66.7">GND</text>
<text x="116.5" y="66.7">1n 3kV</text>
<text x="180.7" y="66.7">4k99 1%</text>
<text x="189.5" y="66.7">R14</text>
<text x="224" y="71.8">EROUT</text>
<text x="224" y="69.3">VDD</text>
<text x="244.8" y="71.8">RCL</text>
<text x="113.6" y="74.3">GND</text>
<text x="224" y="74.3">~{PLOSS}</text>
<text x="189.5" y="78.1">C34</text>
<text x="189.6" y="80.7">15n</text>
<text x="199.7" y="78.1">C36</text>
<text x="199.8" y="80.7">100n</text>
<text x="231.8" y="80.8" transform="rotate(-90 231.8 80.8)">VSSA</text>
<text x="234.3" y="80.8" transform="rotate(-90 234.3 80.8)">VSS2</text>
<text x="236.9" y="80.8" transform="rotate(-90 236.9 80.8)">HSO</text>
<text x="241.9" y="80.8" transform="rotate(-90 241.9 80.8)">VNEG</text>
<text x="256.8" y="78.1">R16</text>
<text x="257.1" y="80.7">75R 1%</text>
<text x="269.5" y="82">1n</text>
<text x="269.5" y="79.4">C45</text>
<text x="278.4" y="82">1n</text>
<text x="278.4" y="79.4">C49</text>
<text x="287.2" y="82">1n</text>
<text x="287.3" y="79.4">C51</text>
<text x="296.1" y="82">1n</text>
<text x="296.2" y="79.4">C55</text>
<text x="59.2" y="89.6">36k5 1%</text>
<text x="63.7" y="87">R9</text>
<text x="73.3" y="85.8">C30</text>
<text x="73.4" y="88.3">10n</text>
<text x="84.1" y="87">R11</text>
<text x="84.1" y="89.6">2k2</text>
<text x="127.4" y="88.3">VO618A</text>
<text x="129.7" y="85.8">U5</text>
<text x="140.6" y="89.6">R28</text>
<text x="343.1" y="84.5">J2</text>
<text x="344.9" y="87">ARJM11C7-114-BA-EW2</text>
<text x="84" y="95.9">U4</text>
<text x="141.6" y="92.1">R</text>
<text x="84.2" y="98.5">TLV431DBZ</text>
<text x="328.6" y="99.7">C61</text>
<text x="59.2" y="106.1">12k1 1%</text>
<text x="62.5" y="103.5">R10</text>
<text x="127.4" y="106.1">VO618A</text>
<text x="129.7" y="103.5">U8</text>
<text x="327.3" y="102.3">1n 3kV</text>
<text x="275.9" y="108.6">USBLC6-2SC6</text>
<text x="280.3" y="111.2">U10</text>
<text x="320.1" y="108.6">GND</text>
<text x="66.6" y="115">GND</text>
<text x="79.3" y="115">GND</text>
<text x="114.9" y="115">GND</text>
<text x="209.2" y="115.6">R17</text>
<text x="209.2" y="118.1">3R3</text>
<text x="304.6" y="125.1">+3V3A</text>
<text x="209.2" y="127.7">R18</text>
<text x="209.2" y="130.2">3R3</text>
<text x="209.2" y="137.8">R19</text>
<text x="209.2" y="140.4">3R3</text>
<text x="209.2" y="148">R20</text>
<text x="209.2" y="150.5">3R3</text>
<text x="275.9" y="158.2">USBLC6-2SC6</text>
<text x="280.3" y="160.7">U11</text>
<text x="277.4" y="163.2">100n</text>
<text x="282.9" y="163.2">C75</text>
<text x="234" y="170.9">R22</text>
<text x="234.1" y="173.4">49R9</text>
<text x="244.1" y="170.9">R23</text>
<text x="244.3" y="173.4">49R9</text>
<text x="254.3" y="170.9">R24</text>
<text x="254.4" y="173.4">49R9</text>
<text x="264.5" y="170.9">R29</text>
<text x="264.6" y="173.4">49R9</text>
<text x="277.4" y="172.1">100n</text>
<text x="282.9" y="172.1">C76</text>
<text x="306.3" y="173.4">1u</text>
<text x="306.4" y="170.9">C59</text>
<text x="317.8" y="170.9">C60</text>
<text x="318" y="173.4">100n</text>
<text x="328" y="170.9">R25</text>
<text x="328.1" y="173.4">330R</text>
<text x="338.1" y="170.9">R26</text>
<text x="338.2" y="173.4">330R</text>
<text x="93.8" y="177.8">+3V3</text>
<text x="101.4" y="177.8">+1V2</text>
<text x="89.3" y="182.9">+3V3A</text>
<text x="97" y="182.9">+1V2A</text>
<text x="240.3" y="181">C73</text>
<text x="240.5" y="183.6">100n</text>
<text x="260.7" y="181">C74</text>
<text x="260.8" y="183.6">100n</text>
<text x="268.5" y="182.3">GND</text>
<text x="290" y="182.3">+3V3A</text>
<text x="300.3" y="182.3">GND</text>
<text x="311.7" y="182.3">GND</text>
<text x="321.7" y="182.3">+3V3A</text>
<text x="331.9" y="182.3">+3V3A</text>
<text x="81.2" y="196.9">~{INT}</text>
<text x="81.2" y="194.3">~{RESET}</text>
<text x="92.7" y="196.1" transform="rotate(-90 92.7 196.1)">3V3A</text>
<text x="96.5" y="196.1" transform="rotate(-90 96.5 196.1)">3V3D</text>
<text x="100.3" y="196.1" transform="rotate(-90 100.3 196.1)">1V2A</text>
<text x="104.1" y="196.1" transform="rotate(-90 104.1 196.1)">1V2D</text>
<text x="107.9" y="196.2" transform="rotate(-90 107.9 196.2)">1V2O</text>
<text x="113.3" y="196.9">TXON</text>
<text x="113.4" y="194.3">TXOP</text>
<text x="234.3" y="192.4">GND</text>
<text x="254.6" y="192.4">GND</text>
<text x="42.3" y="200.7">25MHz</text>
<text x="44" y="198.2">Y2</text>
<text x="114" y="202">RXIN</text>
<text x="114.1" y="199.4">RXIP</text>
<text x="53.9" y="208.3">1M</text>
<text x="54.1" y="205.8">R7</text>
<text x="81.2" y="205.8">XSCO</text>
<text x="81.2" y="208.3">XSCI</text>
<text x="113.2" y="209.6">~{SPD}</text>
<text x="113.2" y="207">~{LNK}</text>
<text x="161.7" y="207.7">+1V2</text>
<text x="219.1" y="209">TBD</text>
<text x="219.3" y="206.4">FB1</text>
<text x="224.6" y="206.4">+1V2A</text>
<text x="35.2" y="215.9">C24</text>
<text x="47.9" y="215.9">C25</text>
<text x="113.2" y="212.1">~{DPX}</text>
<text x="113.2" y="214.7">~{ACT}</text>
<text x="35.3" y="218.5">10p</text>
<text x="48" y="218.5">10p</text>
<text x="81.2" y="217.2">MOSI</text>
<text x="81.2" y="219.7">MISO</text>
<text x="113.1" y="217.2">~{COL}</text>
<text x="167.9" y="216.6">C38</text>
<text x="168.1" y="219.1">100n</text>
<text x="180.6" y="216.6">C39</text>
<text x="180.8" y="219.1">100n</text>
<text x="193.3" y="216.6">C40</text>
<text x="193.5" y="219.1">100n</text>
<text x="206" y="216.6">C42</text>
<text x="206.2" y="219.1">100n</text>
<text x="218.7" y="216.6">C46</text>
<text x="218.8" y="219.1">4u7</text>
<text x="231.4" y="216.6">C52</text>
<text x="231.5" y="219.1">10u</text>
<text x="30.4" y="226.1">GND</text>
<text x="36.8" y="226.1">GND</text>
<text x="43.1" y="226.1">GND</text>
<text x="49.5" y="226.1">GND</text>
<text x="81.2" y="224.8">~{CS}</text>
<text x="81.2" y="222.3">CLK</text>
<text x="109.9" y="222.3">RSET_BG</text>
<text x="81.2" y="232.4">~{RD}</text>
<text x="125.4" y="229.9">R12</text>
<text x="125.8" y="232.4">300R 1%</text>
<text x="225.4" y="229.3">GND</text>
<text x="81.2" y="235">~{WR}</text>
<text x="174.4" y="234.4">+3V3</text>
<text x="206.4" y="236.9">TBD</text>
<text x="206.6" y="234.4">FB2</text>
<text x="224.6" y="234.4">+3V3A</text>
<text x="81.2" y="240.1">DAT0</text>
<text x="81.2" y="242.6">DAT1</text>
<text x="81.2" y="245.1">DAT2</text>
<text x="125.4" y="240.1">R13</text>
<text x="125.7" y="242.6">12k 1%</text>
<text x="180.6" y="244.5">C41</text>
<text x="193.3" y="244.5">C43</text>
<text x="206" y="244.5">C47</text>
<text x="218.7" y="244.5">C53</text>
<text x="231.4" y="244.5">C56</text>
<text x="81.2" y="247.7">DAT3</text>
<text x="81.2" y="250.2">DAT4</text>
<text x="113.1" y="250.2">MOD0</text>
<text x="180.8" y="247.1">100n</text>
<text x="193.5" y="247.1">100n</text>
<text x="206.1" y="247.1">4u7</text>
<text x="218.9" y="247.1">100n</text>
<text x="231.6" y="247.1">100n</text>
<text x="81.2" y="252.8">DAT5</text>
<text x="81.2" y="255.3">DAT6</text>
<text x="81.2" y="257.8">DAT7</text>
<text x="113.1" y="252.8">MOD1</text>
<text x="113.1" y="255.3">MOD2</text>
<text x="113.1" y="257.8">MOD3</text>
<text x="225.4" y="257.2">GND</text>
<text x="97.8" y="259.2" transform="rotate(-90 97.8 259.2)">GNDA</text>
<text x="102.9" y="259.2" transform="rotate(-90 102.9 259.2)">GND</text>
<text x="104.5" y="262.9">U3</text>
<text x="104.7" y="265.5">W5100S</text>
<text x="97.7" y="270.5">GND</text>
<text x="120.6" y="270.5">GND</text>
</g>
<g font-size="1.8" fill="#725600">
<text x="62.4" y="36.2">5V</text>
<text x="109.4" y="94.7">PLOSS</text>
<text x="57.8" y="194.3">~{RST}</text>
<text x="58.4" y="196.9">~{INT}</text>
<text x="58.2" y="217.2">MOSI</text>
<text x="58.2" y="219.7">MISO</text>
<text x="58.8" y="224.8">~{CS}</text>
<text x="59" y="222.3">CLK</text>
</g>
<g font-size="1.8" fill="#a90000">
<text x="120.2" y="46.8">7</text>
<text x="130.3" y="46.8">1</text>
<text x="118.9" y="49.3">8</text>
<text x="221.8" y="53.1">6</text>
<text x="236" y="50.6" transform="rotate(-90 236 50.6)">12</text>
<text x="249.2" y="53.1">14</text>
<text x="118.4" y="54.4">10</text>
<text x="120.2" y="56.9">9</text>
<text x="130.3" y="56.9">2</text>
<text x="249.2" y="58.2">11</text>
<text x="249.2" y="55.7">13</text>
<text x="221.3" y="63.3">18</text>
<text x="221.3" y="60.7">20</text>
<text x="249.2" y="60.7">10</text>
<text x="221.8" y="70.9">1</text>
<text x="221.8" y="68.4">3</text>
<text x="249.7" y="70.9">8</text>
<text x="118.9" y="76">1</text>
<text x="131.6" y="76">4</text>
<text x="221.8" y="73.4">5</text>
<text x="118.9" y="81.1">2</text>
<text x="131.6" y="81.1">3</text>
<text x="230.9" y="83.6" transform="rotate(-90 230.9 83.6)">15</text>
<text x="233.4" y="83.6" transform="rotate(-90 233.4 83.6)">19</text>
<text x="236" y="83.1" transform="rotate(-90 236 83.1)">7</text>
<text x="241" y="83.1" transform="rotate(-90 241 83.1)">9</text>
<text x="118.9" y="93.8">4</text>
<text x="131.6" y="93.8">1</text>
<text x="337.3" y="93.8">1</text>
<text x="118.9" y="98.8">3</text>
<text x="131.6" y="98.8">2</text>
<text x="337.3" y="97.6">6</text>
<text x="336.8" y="105.2">15</text>
<text x="279.1" y="113.6" transform="rotate(-90 279.1 113.6)">1</text>
<text x="284.2" y="113.6" transform="rotate(-90 284.2 113.6)">6</text>
<text x="337.3" y="112.8">7</text>
<text x="337.3" y="116.6">2</text>
<text x="272.6" y="121.7">2</text>
<text x="290.3" y="121.7">5</text>
<text x="337.3" y="121.7">3</text>
<text x="279.1" y="131.3" transform="rotate(-90 279.1 131.3)">3</text>
<text x="284.2" y="131.3" transform="rotate(-90 284.2 131.3)">4</text>
<text x="337.3" y="126.8">4</text>
<text x="337.3" y="131.9">5</text>
<text x="279.1" y="136.4" transform="rotate(-90 279.1 136.4)">3</text>
<text x="284.2" y="136.4" transform="rotate(-90 284.2 136.4)">4</text>
<text x="337.3" y="134.4">8</text>
<text x="337.3" y="139.5">9</text>
<text x="272.6" y="144.6">2</text>
<text x="290.3" y="144.6">5</text>
<text x="336.8" y="144.6">10</text>
<text x="336.8" y="149.6">13</text>
<text x="279.1" y="154.2" transform="rotate(-90 279.1 154.2)">1</text>
<text x="284.2" y="154.2" transform="rotate(-90 284.2 154.2)">6</text>
<text x="336.8" y="154.7">11</text>
<text x="336.8" y="152.2">14</text>
<text x="336.8" y="157.3">12</text>
<text x="91.8" y="190.4" transform="rotate(-90 91.8 190.4)">8</text>
<text x="95.6" y="190.9" transform="rotate(-90 95.6 190.9)">24</text>
<text x="99.4" y="190.4" transform="rotate(-90 99.4 190.4)">4</text>
<text x="103.3" y="190.9" transform="rotate(-90 103.3 190.9)">13</text>
<text x="107.1" y="190.9" transform="rotate(-90 107.1 190.9)">14</text>
<text x="78.4" y="196">47</text>
<text x="78.4" y="193.5">48</text>
<text x="119.5" y="196">2</text>
<text x="119.5" y="193.5">3</text>
<text x="44.8" y="203.7" transform="rotate(-90 44.8 203.7)">3</text>
<text x="119.5" y="201.1">5</text>
<text x="119.5" y="198.5">6</text>
<text x="40.1" y="206.2">2</text>
<text x="49" y="206.2">4</text>
<text x="78.4" y="204.9">11</text>
<text x="78.4" y="207.4">12</text>
<text x="119" y="206.2">17</text>
<text x="119" y="208.7">18</text>
<text x="44.8" y="210.1" transform="rotate(-90 44.8 210.1)">1</text>
<text x="119" y="211.2">19</text>
<text x="119" y="213.8">20</text>
<text x="78.4" y="221.4">30</text>
<text x="78.4" y="216.3">32</text>
<text x="78.4" y="218.9">33</text>
<text x="119" y="216.3">21</text>
<text x="119.5" y="221.4">9</text>
<text x="78.4" y="223.9">29</text>
<text x="78.4" y="231.6">34</text>
<text x="78.4" y="234.1">35</text>
<text x="78.4" y="239.2">37</text>
<text x="78.4" y="241.7">38</text>
<text x="78.4" y="244.3">39</text>
<text x="78.4" y="246.8">40</text>
<text x="78.4" y="249.3">41</text>
<text x="78.4" y="251.9">42</text>
<text x="119" y="249.3">25</text>
<text x="119" y="251.9">26</text>
<text x="78.4" y="254.4">43</text>
<text x="78.4" y="257">44</text>
<text x="119" y="254.4">27</text>
<text x="119" y="257">28</text>
<text x="96.9" y="261.5" transform="rotate(-90 96.9 261.5)">1</text>
<text x="102" y="262" transform="rotate(-90 102 262)">10</text>
</g>
<text font-size="1.8" fill="#009600" x="311" y="64.2">330R</text>
<g font-size="1.8" fill="#0f0f0f">
<text x="198.1" y="121.6">ESD_RD-</text>
<text x="215.9" y="121.6">RD-</text>
<text x="313.7" y="121.6">CON_RD-</text>
<text x="198.1" y="131.8">ESD_RD+</text>
<text x="215.9" y="131.8">RD+</text>
<text x="313.7" y="131.8">CON_RD+</text>
<text x="198.1" y="134.3">ESD_TD-</text>
<text x="215.9" y="134.3">TD-</text>
<text x="313.7" y="134.3">CON_TD-</text>
<text x="198.1" y="144.5">ESD_TD+</text>
<text x="215.9" y="144.5">TD+</text>
<text x="313.7" y="144.5">CON_TD+</text>
<text x="313.7" y="152.1">ACT</text>
<text x="313.7" y="157.2">LINK</text>
<text x="127.2" y="193.4">ESD_TD+</text>
<text x="127.7" y="195.9">ESD_TD-</text>
<text x="127" y="198.4">ESD_RD+</text>
<text x="127.5" y="201">ESD_RD-</text>
<text x="131.1" y="206.1">LINK</text>
<text x="131.6" y="213.7">ACT</text>
</g>
</svg>
